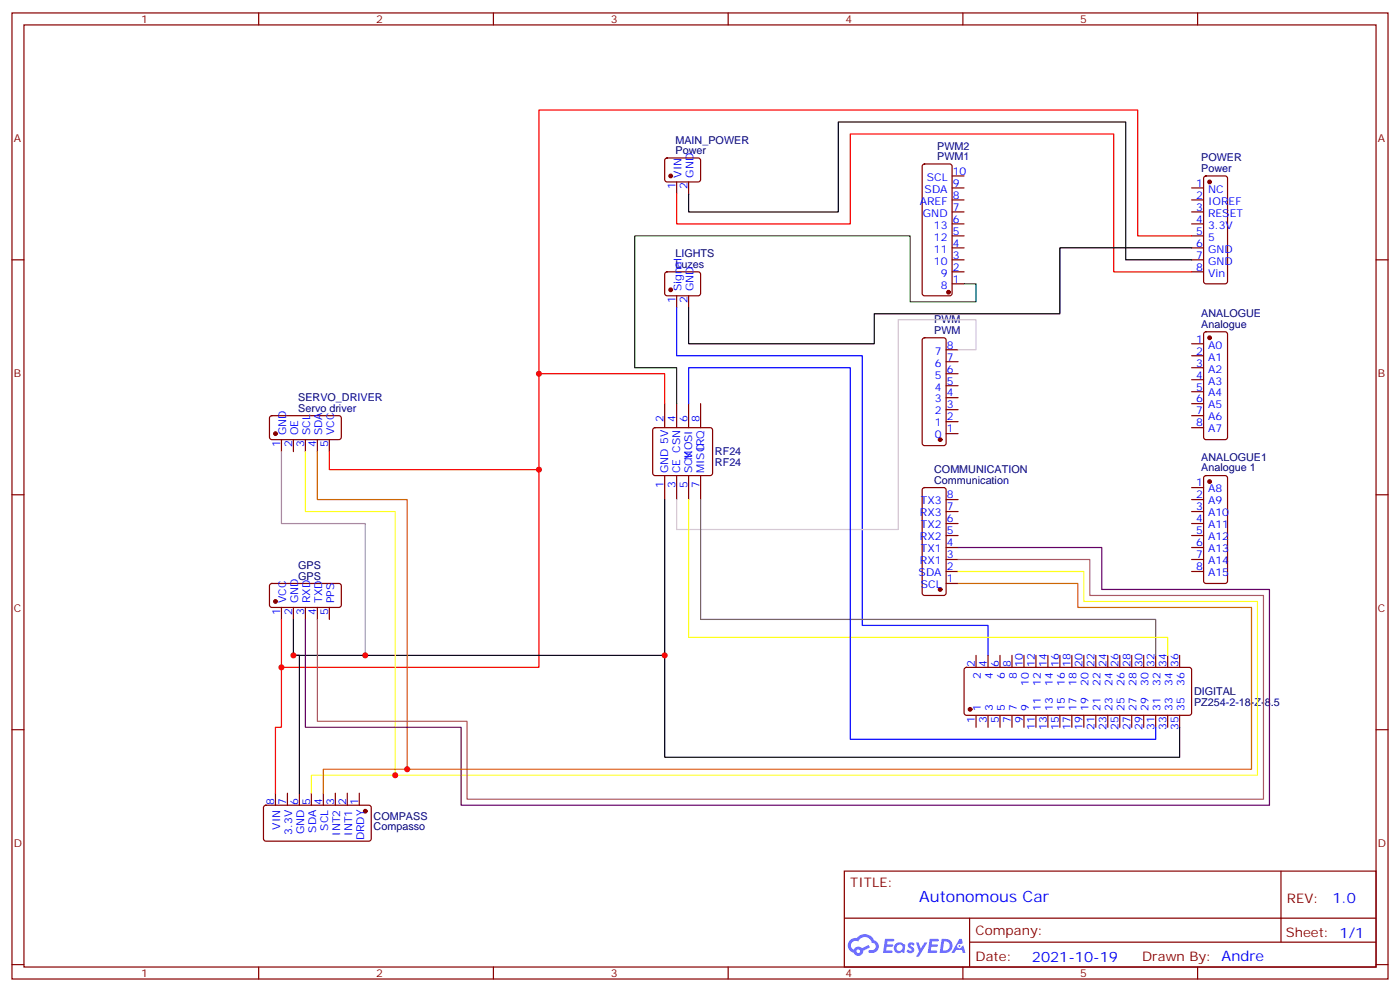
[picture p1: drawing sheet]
<svg xmlns="http://www.w3.org/2000/svg" width="412mm" height="292mm" viewBox="0 0 412 292" stroke-linecap="round" stroke-linejoin="round" font-family="sans-serif">
<g fill="none" stroke="#870000" stroke-width=".35">
<path d="M3.5 3.8h405.4v284.3h-405.4zM7.1 7.3h398.2v277.3h-398.2zM76.2 3.8v3.5M145.3 3.8v3.5M214.5 3.8v3.5M283.6 3.8v3.5M352.8 3.8v3.5M3.5 76.5h3.6M405.3 76.5h3.6M3.5 145.6h3.6M405.3 145.6h3.6M3.5 214.8h3.6"/>
<path d="M405.3 214.8h3.6M248.7 256.4h156.6v28.2h-156.6zM377.3 256.4v20.9M248.7 270.2h156.5M285.6 277.3h119.6M285.6 270.2v14.2M3.5 283.9h3.6M76.2 284.6v3.5M145.3 284.6v3.5M214.5 284.6v3.5M283.6 284.6v3.5M352.8 284.6v3.5"/>
<path d="M405.3 283.9h3.6"/>
</g>
<g fill="#5487ff">
<path d="M267.7 277.6a1.22 1.22 0 0 1 1.7 .2l-.4 .6a.47 .47 0 0 0-.3-.4 .47 .47 0 0 0-.5 .2l.1 .2a1.14 1.14 0 0 1 .8 1.8 1.14 1.14 0 0 1-1.9 0l-.2-.2 .5-.6 .7 .5a.29 .29 0 0 0 .3-.3 .29 .29 0 0 0-.2-.3 1.04 1.04 0 0 1-.6-1.7z"/>
<path d="M260.7 276.3h2.4l.3 .2-.2 .5-1.8 .1-.1 .8h1.5l.3 .4-.3 .4h-1.6l-.2 1.1h1.7l.2 .3-.2 .3-2.6 .1z"/>
<path d="M273.8 276.3h2.4l.3 .2-.1 .5-1.8 .1-.2 .8h1.6l.3 .4-.4 .4h-1.6l-.1 1.1h1.7l.2 .3-.2 .3-2.6 .1z"/>
<path d="M282.6 276.3h.7l.3 1.3-.6 .3a.69 .69 0 0 0-1 .3 .69 .69 0 0 0 .4 .9 .69 .69 0 0 0 .9-.6l.5-.2 .6 2.2h-.8l-.2-.9h-1.8l-.5 .9h-.8z"/>
<path d="M269.8 277.4h.8l.6 1.8 1.1-1.8h.9l-2.6 4.2h-.8l.9-1.5z"/>
<path d="M277.4 276.3l-.6 4.2h1.3a2.11 2.11 0 0 0 2.5-2.1 2.11 2.11 0 0 0-2.5-2.1zM278.1 277.1a1.39 1.39 0 0 1 1.7 1.4 1.39 1.39 0 0 1-1.8 1.3h-.3z"/>
<path d="M263.7 277.9a1.54 1.54 0 0 0-.1 2.2 1.54 1.54 0 0 0 2.2 .1l.6 .3 .3-2.3-.2-.3h-.4a1.49 1.49 0 0 0-2.4 0zM264 278.9a.94 .94 0 0 1 1.8 0 .94 .94 0 0 1-1.8 0z"/>
<path d="M250.4 276.7a2.18 2.18 0 0 0 1.1 3.7 1.44 1.44 0 0 0 1.6 .9 1.44 1.44 0 0 0 1.2-1.4l2-1.1-.5-.7-1.9 1a1.47 1.47 0 0 0-2.4 .4 1.39 1.39 0 0 1-.7-1.9 1.39 1.39 0 0 1 2-.5 2.12 2.12 0 0 1 2.2-1.3 2.12 2.12 0 0 1 1.9 1.7 1.14 1.14 0 0 1 1.1 1.4 1.14 1.14 0 0 1-1.7 .7 .43 .43 0 0 0-.5 .4 .43 .43 0 0 0 .4 .5 1.98 1.98 0 0 0 2.5-1.2 1.98 1.98 0 0 0-1.2-2.6 3.1 3.1 0 0 0-5.3-.6l-.9 .1zM252.3 280a.55 .55 0 0 1 1.1 0 .55 .55 0 0 1-1.1 0z"/>
<circle cx="282.6" cy="278.4" r=".26"/>
</g>
<g fill="none" stroke="#870000" stroke-width=".35">
<path d="M196 46.7l.5-.2 9.4 .1 .5 .6-.1 5.9-.6 .5-9.5-.1-.4-.7v-5.6zM199.3 53.6v3.5M202.8 53.6v3.5M271.9 48.5l.4-.2h7.5l.6 .4 .1 37.7-.3 .5-.4 .2h-7.5l-.5-.3-.2-.4v-37.4zM280.5 55.3h3.5M280.5 58.8h3.5M280.5 51.8h3.5M351 55.3h3.5M351 58.8h3.5M354.8 52l.4-.2h5.7l.5 .2 .2 .5v30.3l-.2 .5-.5 .2h-5.7l-.5-.2-.2-.5v-30.3zM280.5 62.4h3.5M280.5 65.9h3.5"/>
<path d="M280.5 69.4h3.5M280.5 73h3.5M280.5 76.5h3.5M351 62.4h3.5M351 65.9h3.5M351 69.4h3.5M351 73h3.5M351 76.5h3.5M196 80.2l.5-.2 9.4 .1 .5 .6-.1 5.9-.6 .5-9.5-.1-.4-.6v-5.7zM199.3 87.1v3.5M202.8 87.1v3.5M271.9 99.6l.4-.2h5.7l.5 .2 .2 .5v30.4l-.2 .5-.5 .2h-5.7l-.5-.3-.2-.4v-30.4z"/>
<path d="M280.5 80h3.5M280.5 83.5h3.5M351 80h3.5M354.8 97.9l.4-.3h5.7l.5 .3 .2 .5v30.3l-.2 .5-.5 .2h-5.7l-.5-.2-.2-.5v-30.3zM195.8 118.8v7.1M199.3 118.8v7.1M202.8 118.8v7.1M206.4 118.8v7.1M278.7 117.1h3.5M278.7 113.5h3.5M278.7 110h3.5M278.7 106.5h3.5"/>
<path d="M278.7 102.9h3.5M351 101.2h3.5M351 104.7h3.5M351 108.2h3.5M351 111.8h3.5M351 115.3h3.5M351 118.8h3.5M79.6 122.5l.5-.2 20 .1 .4 .6v6l-.7 .4-20-.1-.4-.6v-5.7zM82.9 129.4v3.5M86.4 129.4v3.5M90 129.4v3.5M93.5 129.4v3.5"/>
<path d="M97 129.4v3.5M192.5 126.1l.5-.2h16.2l.5 .2 .2 .5v12.7l-.2 .5-.5 .2h-16.2l-.5-.3-.2-.4v-12.7zM195.8 140v7M199.3 140v7M202.8 140v7M206.4 140v7M278.7 127.6h3.5M278.7 124.1h3.5M278.7 120.6h3.5M351 122.3h3.5M351 125.9h3.5M271.9 143.7l.4-.2h5.7l.5 .2 .2 .5v30.4l-.2 .5-.5 .2h-5.7l-.5-.3-.2-.4v-30.4z"/>
<path d="M278.7 147h3.5M278.7 150.6h3.5M278.7 154.1h3.5M278.7 157.6h3.5M351 143.5h3.5M351 147h3.5M351 150.6h3.5M351 154.1h3.5M351 157.6h3.5M354.8 140.2l.4-.2h5.7l.5 .2 .2 .5v30.3l-.2 .5-.5 .2h-5.7l-.5-.2-.2-.5v-30.3zM79.6 171.9l.5-.2 20 .1 .4 .6v6l-.7 .4-20-.1-.4-.6v-5.7zM82.9 178.8v3.5"/>
<path d="M86.4 178.8v3.5M90 178.8v3.5M93.5 178.8v3.5M97 178.8v3.5M278.7 161.1h3.5M278.7 164.7h3.5M278.7 168.2h3.5M278.7 171.7h3.5M351 161.1h3.5M351 164.7h3.5M351 168.2h3.5M284.2 196.6l.5-.2h65.6l.5 .2 .2 .5v12.7l-.2 .5-.5 .2h-65.6l-.5-.2-.2-.5v-12.7z"/>
<path d="M287.5 192.9v3.5M291 192.9v3.5M294.6 192.9v3.5M298.1 192.9v3.5M301.6 192.9v3.5M305.2 192.9v3.5M308.7 192.9v3.5M312.2 192.9v3.5M315.7 192.9v3.5M319.3 192.9v3.5M322.8 192.9v3.5M326.3 192.9v3.5"/>
<path d="M329.8 192.9v3.5M333.4 192.9v3.5M336.9 192.9v3.5M340.4 192.9v3.5M344 192.9v3.5M347.5 192.9v3.5M287.5 210.5v3.6M291 210.5v3.6M294.6 210.5v3.6M298.1 210.5v3.6M301.6 210.5v3.6M305.2 210.5v3.6"/>
<path d="M308.7 210.5v3.6M312.2 210.5v3.6M315.7 210.5v3.6M319.3 210.5v3.6M322.8 210.5v3.6M326.3 210.5v3.6M329.8 210.5v3.6M333.4 210.5v3.6M336.9 210.5v3.6M340.4 210.5v3.6M344 210.5v3.6M347.5 210.5v3.6"/>
<path d="M77.8 237.2l.5-.2 30.6 .1 .5 .6-.1 9.4-.6 .5-30.7-.1-.4-.6v-9.2zM81.1 233.5v3.5M84.7 233.5v3.5M88.2 233.5v3.5M91.7 233.5v3.5M95.2 233.5v3.5M98.8 233.5v3.5M102.3 233.5v3.5M105.8 233.5v3.5"/>
</g>
<g fill="#870000" stroke="#870000" stroke-width=".35">
<circle cx="356.3" cy="53.6" r=".53"/>
<circle cx="356.3" cy="99.4" r=".53"/>
<circle cx="356.3" cy="141.7" r=".53"/>
<circle cx="276.9" cy="129.4" r=".53"/>
<circle cx="276.9" cy="173.5" r=".53"/>
<circle cx="279.4" cy="86" r=".53"/>
<circle cx="197.6" cy="51.8" r=".53"/>
<circle cx="197.6" cy="85.3" r=".53"/>
<circle cx="81.1" cy="127.6" r=".53"/>
<circle cx="81.1" cy="177" r=".53"/>
<circle cx="107.6" cy="238.8" r=".53"/>
<circle cx="285.7" cy="208.8" r=".53"/>
</g>
<path d="M202.8 57.1v5.3h44.1v-26.5h84.7v40.6h19.4M351 73h-38.8v19.4h-54.7v8.8h-54.7v-10.6M195.8 147v75.9h151.7v-8.8M86.4 182.3v10.6h109.4M86.4 192.9h1.8v40.6" fill="none" stroke="#000" stroke-width=".35"/>
<path d="M199.3 57.1v8.8h51.2v-26.5h77.6v40.6h22.9M351 69.4h-15.9v-37h-176.4v77.6h37.1v8.8M158.7 110v86.4h-75.8v-14.1M97 132.9v5.3h61.7M82.9 196.4v17.7h-1.8v19.4" fill="none" stroke="#f00" stroke-width=".35"/>
<path d="M199.3 90.6v14.1h54.7v79.4h37v8.8M202.8 118.8v-10.6h47.7v109.4h89.9v-3.5" fill="none" stroke="#00f" stroke-width=".35"/>
<path d="M284 83.5h3.5v5.3h-19.4v-19.4h-81.1v38.8h12.3v10.6" fill="none" stroke="#008700" stroke-width=".35"/>
<path d="M282.2 102.9h5.3v-8.8h-22.9v61.8h-65.3v-8.9" fill="none" stroke="#ccc" stroke-width=".35"/>
<path d="M82.9 132.9v21.2h24.7v38.8" fill="none" stroke="#999" stroke-width=".35"/>
<path d="M90 132.9v17.7h26.4v77.6M282.2 168.2h37.1v8.8h51.1v51.2h-278.7v5.3" fill="none" stroke="#ff3" stroke-width=".35"/>
<path d="M93.5 132.9v14.1h26.4v79.4M282.2 171.7h35.3v7.1h51.2v47.6h-273.5v7.1" fill="none" stroke="#c60" stroke-width=".35"/>
<path d="M206.4 147v35.3h134v10.6" fill="none" stroke="#666" stroke-width=".35"/>
<path d="M202.8 147v40.6h141.2v5.3" fill="none" stroke="#ff0" stroke-width=".35"/>
<path d="M282.2 161.1h42.4v12.4h49.3v63.5h-238.1v-22.9h-45.8v-31.8" fill="none" stroke="#606" stroke-width=".35"/>
<path d="M282.2 164.7h38.8v10.6h51.2v59.9h-234.6v-22.9h-44.1v-30" fill="none" stroke="#966" stroke-width=".35"/>
<g fill="#c00">
<circle cx="158.8" cy="110" r=".88"/>
<circle cx="195.8" cy="192.9" r=".88"/>
<circle cx="82.9" cy="196.4" r=".88"/>
<circle cx="86.4" cy="192.9" r=".88"/>
<circle cx="107.6" cy="192.9" r=".88"/>
<circle cx="158.8" cy="138.2" r=".88"/>
<circle cx="116.4" cy="228.2" r=".88"/>
<circle cx="119.9" cy="226.4" r=".88"/>
</g>
<text font-size="4.6" fill="#00f" x="270.8" y="265.4">Autonomous Car</text>
<g font-size="4.2" fill="#00f">
<text x="392.5" y="265.7">1.0</text>
<text x="304" y="283">2021-10-19</text>
</g>
<g font-size="3.9" fill="#800">
<text x="250.5" y="261">TITLE:</text>
<text x="379.1" y="265.7">REV:</text>
<text x="287.4" y="275.2">Company:</text>
<text x="378.7" y="275.8">Sheet: 1/1</text>
<text x="287.4" y="282.9">Date:</text>
<text x="336.4" y="282.9">Drawn By: Andre</text>
</g>
<g font-size="3.2" fill="#800">
<text x="41.6" y="6.8">1</text>
<text x="110.8" y="6.8">2</text>
<text x="179.9" y="6.8">3</text>
<text x="249.1" y="6.8">4</text>
<text x="318.2" y="6.8">5</text>
<text x="4.1" y="41.9">A</text>
<text x="405.9" y="41.9">A</text>
<text x="4.1" y="111.1">B</text>
<text x="405.9" y="111.1">B</text>
<text x="4.1" y="180.2">C</text>
<text x="405.9" y="180.2">C</text>
<text x="4.1" y="249.3">D</text>
<text x="405.9" y="249.3">D</text>
<text x="41.6" y="287.6">1</text>
<text x="110.8" y="287.6">2</text>
<text x="179.9" y="287.6">3</text>
<text x="249.1" y="287.6">4</text>
<text x="318.2" y="287.6">5</text>
</g>
<g font-size="3.2" fill="#000080">
<text x="199" y="45.4">Power</text>
<text x="199" y="42.3">MAIN_POWER</text>
<text x="276.1" y="47.2">PWM1</text>
<text x="276.1" y="44">PWM2</text>
<text x="353.9" y="47.4">POWER</text>
<text x="353.8" y="50.6">Power</text>
<text x="199" y="75.8">LIGHTS</text>
<text x="199" y="79">Luzes</text>
<text x="275.2" y="95.2">PWM</text>
<text x="353.9" y="93.2">ANALOGUE</text>
<text x="275.2" y="98.4">PWM</text>
<text x="353.8" y="96.4">Analogue</text>
<text x="87.9" y="118.1">SERVO_DRIVER</text>
<text x="87.9" y="121.3">Servo driver</text>
<text x="210.6" y="137.2">RF24</text>
<text x="210.6" y="134">RF24</text>
<text x="353.9" y="135.6">ANALOGUE1</text>
<text x="275.2" y="142.5">Communication</text>
<text x="275.2" y="139.3">COMMUNICATION</text>
<text x="353.8" y="138.7">Analogue 1</text>
<text x="87.9" y="167.5">GPS</text>
<text x="87.9" y="170.7">GPS</text>
<text x="351.7" y="207.7">PZ254-2-18-Z-8.5</text>
<text x="351.7" y="204.5">DIGITAL</text>
<text x="110.1" y="244.4">Compasso</text>
<text x="110.1" y="241.2">COMPASS</text>
</g>
<g font-size="3.2" fill="#00f">
<text x="200.7" y="52.2" transform="rotate(-90 200.7 52.2)">VIN</text>
<text x="204.3" y="52.2" transform="rotate(-90 204.3 52.2)">GND</text>
<text x="273" y="53.2">SCL</text>
<text x="280.6" y="51.4">10</text>
<text x="199" y="55.7" transform="rotate(-90 199 55.7)">1</text>
<text x="202.5" y="55.7" transform="rotate(-90 202.5 55.7)">2</text>
<text x="272.4" y="56.7">SDA</text>
<text x="280.6" y="58.5">8</text>
<text x="280.6" y="55">9</text>
<text x="352.3" y="55">1</text>
<text x="352.3" y="58.5">2</text>
<text x="355.8" y="56.7">NC</text>
<text x="270.9" y="60.3">AREF</text>
<text x="271.9" y="63.8">GND</text>
<text x="280.6" y="65.5">6</text>
<text x="280.6" y="62">7</text>
<text x="352.3" y="62">3</text>
<text x="352.3" y="65.5">4</text>
<text x="355.8" y="60.3">IOREF</text>
<text x="355.8" y="63.8">RESET</text>
<text x="275.1" y="70.8">12</text>
<text x="275.1" y="67.3">13</text>
<text x="280.6" y="69.1">5</text>
<text x="352.3" y="69.1">5</text>
<text x="355.8" y="67.3">3.3V</text>
<text x="355.8" y="70.8">5</text>
<text x="275.1" y="77.9">10</text>
<text x="275.1" y="74.4">11</text>
<text x="280.6" y="76.1">3</text>
<text x="280.6" y="72.6">4</text>
<text x="352.3" y="72.6">6</text>
<text x="352.3" y="76.1">7</text>
<text x="355.8" y="74.4">GND</text>
<text x="355.8" y="77.9">GND</text>
<text x="277.1" y="81.4">9</text>
<text x="280.6" y="83.2">1</text>
<text x="280.6" y="79.7">2</text>
<text x="352.3" y="79.7">8</text>
<text x="355.8" y="81.4">Vin</text>
<text x="199" y="89.3" transform="rotate(-90 199 89.3)">1</text>
<text x="200.7" y="85.8" transform="rotate(-90 200.7 85.8)">Signal</text>
<text x="202.5" y="89.3" transform="rotate(-90 202.5 89.3)">2</text>
<text x="204.3" y="85.8" transform="rotate(-90 204.3 85.8)">GND</text>
<text x="277.1" y="84.9">8</text>
<text x="352.3" y="100.8">1</text>
<text x="275.4" y="107.9">6</text>
<text x="275.4" y="104.4">7</text>
<text x="278.9" y="106.1">7</text>
<text x="278.9" y="102.6">8</text>
<text x="352.3" y="104.4">2</text>
<text x="352.3" y="107.9">3</text>
<text x="355.8" y="102.6">A0</text>
<text x="355.8" y="106.1">A1</text>
<text x="275.4" y="111.4">5</text>
<text x="278.9" y="113.2">5</text>
<text x="278.9" y="109.6">6</text>
<text x="352.3" y="111.4">4</text>
<text x="355.8" y="109.6">A2</text>
<text x="355.8" y="113.2">A3</text>
<text x="275.4" y="118.5">3</text>
<text x="275.4" y="114.9">4</text>
<text x="278.9" y="116.7">4</text>
<text x="352.3" y="114.9">5</text>
<text x="352.3" y="118.5">6</text>
<text x="355.8" y="116.7">A4</text>
<text x="195.4" y="124.1" transform="rotate(-90 195.4 124.1)">2</text>
<text x="199" y="124.1" transform="rotate(-90 199 124.1)">4</text>
<text x="202.5" y="124.1" transform="rotate(-90 202.5 124.1)">6</text>
<text x="206" y="124.1" transform="rotate(-90 206 124.1)">8</text>
<text x="275.4" y="125.5">1</text>
<text x="275.4" y="122">2</text>
<text x="278.9" y="123.8">2</text>
<text x="278.9" y="120.2">3</text>
<text x="352.3" y="122">7</text>
<text x="352.3" y="125.5">8</text>
<text x="355.8" y="120.2">A5</text>
<text x="355.8" y="123.8">A6</text>
<text x="82.5" y="131.6" transform="rotate(-90 82.5 131.6)">1</text>
<text x="84.3" y="128.1" transform="rotate(-90 84.3 128.1)">GND</text>
<text x="86.1" y="131.6" transform="rotate(-90 86.1 131.6)">2</text>
<text x="87.8" y="128.1" transform="rotate(-90 87.8 128.1)">OE</text>
<text x="89.6" y="131.6" transform="rotate(-90 89.6 131.6)">3</text>
<text x="91.4" y="128.1" transform="rotate(-90 91.4 128.1)">SCL</text>
<text x="93.1" y="131.6" transform="rotate(-90 93.1 131.6)">4</text>
<text x="94.9" y="128.1" transform="rotate(-90 94.9 128.1)">SDA</text>
<text x="96.7" y="131.6" transform="rotate(-90 96.7 131.6)">5</text>
<text x="98.4" y="128.1" transform="rotate(-90 98.4 128.1)">VCC</text>
<text x="275.4" y="129">0</text>
<text x="278.9" y="127.3">1</text>
<text x="355.8" y="127.3">A7</text>
<text x="203.9" y="135.3" transform="rotate(-90 203.9 135.3)">MOSI</text>
<text x="207.4" y="132.6" transform="rotate(-90 207.4 132.6)">IRQ</text>
<text x="195.4" y="143.8" transform="rotate(-90 195.4 143.8)">1</text>
<text x="196.8" y="139.3" transform="rotate(-90 196.8 139.3)">GND 5V</text>
<text x="199" y="143.8" transform="rotate(-90 199 143.8)">3</text>
<text x="200.4" y="139.3" transform="rotate(-90 200.4 139.3)">CE CSN</text>
<text x="202.5" y="143.8" transform="rotate(-90 202.5 143.8)">5</text>
<text x="203.9" y="139.3" transform="rotate(-90 203.9 139.3)">SCK</text>
<text x="206" y="143.8" transform="rotate(-90 206 143.8)">7</text>
<text x="207.4" y="139.3" transform="rotate(-90 207.4 139.3)">MISO</text>
<text x="352.3" y="143.2">1</text>
<text x="271.2" y="148.4">TX3</text>
<text x="278.9" y="146.7">8</text>
<text x="352.3" y="146.7">2</text>
<text x="355.8" y="144.9">A8</text>
<text x="355.8" y="148.4">A9</text>
<text x="271" y="152">RX3</text>
<text x="271.2" y="155.5">TX2</text>
<text x="278.9" y="153.7">6</text>
<text x="278.9" y="150.2">7</text>
<text x="352.3" y="150.2">3</text>
<text x="352.3" y="153.7">4</text>
<text x="355.8" y="152">A10</text>
<text x="355.8" y="155.5">A11</text>
<text x="271" y="159">RX2</text>
<text x="278.9" y="160.8">4</text>
<text x="278.9" y="157.3">5</text>
<text x="352.3" y="157.3">5</text>
<text x="352.3" y="160.8">6</text>
<text x="355.8" y="159">A12</text>
<text x="271" y="166.1">RX1</text>
<text x="271.2" y="162.6">TX1</text>
<text x="278.9" y="167.9">2</text>
<text x="278.9" y="164.3">3</text>
<text x="352.3" y="164.3">7</text>
<text x="352.3" y="167.9">8</text>
<text x="355.8" y="162.6">A13</text>
<text x="355.8" y="166.1">A14</text>
<text x="270.6" y="169.6">SDA</text>
<text x="271.2" y="173.1">SCL</text>
<text x="278.9" y="171.4">1</text>
<text x="355.8" y="169.6">A15</text>
<text x="84.3" y="177.5" transform="rotate(-90 84.3 177.5)">VCC</text>
<text x="87.8" y="177.5" transform="rotate(-90 87.8 177.5)">GND</text>
<text x="91.4" y="177.5" transform="rotate(-90 91.4 177.5)">RXD</text>
<text x="94.9" y="177.5" transform="rotate(-90 94.9 177.5)">TXD</text>
<text x="98.4" y="177.5" transform="rotate(-90 98.4 177.5)">PPS</text>
<text x="82.5" y="181" transform="rotate(-90 82.5 181)">1</text>
<text x="86.1" y="181" transform="rotate(-90 86.1 181)">2</text>
<text x="89.6" y="181" transform="rotate(-90 89.6 181)">3</text>
<text x="93.1" y="181" transform="rotate(-90 93.1 181)">4</text>
<text x="96.7" y="181" transform="rotate(-90 96.7 181)">5</text>
<text x="287.2" y="196.3" transform="rotate(-90 287.2 196.3)">2</text>
<text x="290.7" y="196.3" transform="rotate(-90 290.7 196.3)">4</text>
<text x="294.2" y="196.3" transform="rotate(-90 294.2 196.3)">6</text>
<text x="297.7" y="196.3" transform="rotate(-90 297.7 196.3)">8</text>
<text x="301.3" y="196.3" transform="rotate(-90 301.3 196.3)">10</text>
<text x="304.8" y="196.3" transform="rotate(-90 304.8 196.3)">12</text>
<text x="308.3" y="196.3" transform="rotate(-90 308.3 196.3)">14</text>
<text x="311.9" y="196.3" transform="rotate(-90 311.9 196.3)">16</text>
<text x="315.4" y="196.3" transform="rotate(-90 315.4 196.3)">18</text>
<text x="318.9" y="196.3" transform="rotate(-90 318.9 196.3)">20</text>
<text x="322.4" y="196.3" transform="rotate(-90 322.4 196.3)">22</text>
<text x="326" y="196.3" transform="rotate(-90 326 196.3)">24</text>
<text x="329.5" y="196.3" transform="rotate(-90 329.5 196.3)">26</text>
<text x="333" y="196.3" transform="rotate(-90 333 196.3)">28</text>
<text x="336.5" y="196.3" transform="rotate(-90 336.5 196.3)">30</text>
<text x="340.1" y="196.3" transform="rotate(-90 340.1 196.3)">32</text>
<text x="343.6" y="196.3" transform="rotate(-90 343.6 196.3)">34</text>
<text x="347.1" y="196.3" transform="rotate(-90 347.1 196.3)">36</text>
<text x="288.9" y="199.7" transform="rotate(-90 288.9 199.7)">2</text>
<text x="292.5" y="199.7" transform="rotate(-90 292.5 199.7)">4</text>
<text x="296" y="199.7" transform="rotate(-90 296 199.7)">6</text>
<text x="299.5" y="199.7" transform="rotate(-90 299.5 199.7)">8</text>
<text x="303" y="201.8" transform="rotate(-90 303 201.8)">10</text>
<text x="306.6" y="201.8" transform="rotate(-90 306.6 201.8)">12</text>
<text x="310.1" y="201.8" transform="rotate(-90 310.1 201.8)">14</text>
<text x="313.6" y="201.8" transform="rotate(-90 313.6 201.8)">16</text>
<text x="317.1" y="201.8" transform="rotate(-90 317.1 201.8)">18</text>
<text x="320.7" y="201.8" transform="rotate(-90 320.7 201.8)">20</text>
<text x="324.2" y="201.8" transform="rotate(-90 324.2 201.8)">22</text>
<text x="327.7" y="201.8" transform="rotate(-90 327.7 201.8)">24</text>
<text x="331.3" y="201.8" transform="rotate(-90 331.3 201.8)">26</text>
<text x="334.8" y="201.8" transform="rotate(-90 334.8 201.8)">28</text>
<text x="338.3" y="201.8" transform="rotate(-90 338.3 201.8)">30</text>
<text x="341.8" y="201.8" transform="rotate(-90 341.8 201.8)">32</text>
<text x="345.4" y="201.8" transform="rotate(-90 345.4 201.8)">34</text>
<text x="348.9" y="201.8" transform="rotate(-90 348.9 201.8)">36</text>
<text x="288.9" y="209.2" transform="rotate(-90 288.9 209.2)">1</text>
<text x="292.5" y="209.2" transform="rotate(-90 292.5 209.2)">3</text>
<text x="296" y="209.2" transform="rotate(-90 296 209.2)">5</text>
<text x="299.5" y="209.2" transform="rotate(-90 299.5 209.2)">7</text>
<text x="303" y="209.2" transform="rotate(-90 303 209.2)">9</text>
<text x="306.6" y="209.2" transform="rotate(-90 306.6 209.2)">11</text>
<text x="310.1" y="209.2" transform="rotate(-90 310.1 209.2)">13</text>
<text x="313.6" y="209.2" transform="rotate(-90 313.6 209.2)">15</text>
<text x="317.1" y="209.2" transform="rotate(-90 317.1 209.2)">17</text>
<text x="320.7" y="209.2" transform="rotate(-90 320.7 209.2)">19</text>
<text x="324.2" y="209.2" transform="rotate(-90 324.2 209.2)">21</text>
<text x="327.7" y="209.2" transform="rotate(-90 327.7 209.2)">23</text>
<text x="331.3" y="209.2" transform="rotate(-90 331.3 209.2)">25</text>
<text x="334.8" y="209.2" transform="rotate(-90 334.8 209.2)">27</text>
<text x="338.3" y="209.2" transform="rotate(-90 338.3 209.2)">29</text>
<text x="341.8" y="209.2" transform="rotate(-90 341.8 209.2)">31</text>
<text x="345.4" y="209.2" transform="rotate(-90 345.4 209.2)">33</text>
<text x="348.9" y="209.2" transform="rotate(-90 348.9 209.2)">35</text>
<text x="287.2" y="212.7" transform="rotate(-90 287.2 212.7)">1</text>
<text x="290.7" y="212.7" transform="rotate(-90 290.7 212.7)">3</text>
<text x="294.2" y="212.7" transform="rotate(-90 294.2 212.7)">5</text>
<text x="297.7" y="212.7" transform="rotate(-90 297.7 212.7)">7</text>
<text x="301.3" y="212.7" transform="rotate(-90 301.3 212.7)">9</text>
<text x="304.8" y="214.7" transform="rotate(-90 304.8 214.7)">11</text>
<text x="308.3" y="214.7" transform="rotate(-90 308.3 214.7)">13</text>
<text x="311.9" y="214.7" transform="rotate(-90 311.9 214.7)">15</text>
<text x="315.4" y="214.7" transform="rotate(-90 315.4 214.7)">17</text>
<text x="318.9" y="214.7" transform="rotate(-90 318.9 214.7)">19</text>
<text x="322.4" y="214.7" transform="rotate(-90 322.4 214.7)">21</text>
<text x="326" y="214.7" transform="rotate(-90 326 214.7)">23</text>
<text x="329.5" y="214.7" transform="rotate(-90 329.5 214.7)">25</text>
<text x="333" y="214.7" transform="rotate(-90 333 214.7)">27</text>
<text x="336.5" y="214.7" transform="rotate(-90 336.5 214.7)">29</text>
<text x="340.1" y="214.7" transform="rotate(-90 340.1 214.7)">31</text>
<text x="343.6" y="214.7" transform="rotate(-90 343.6 214.7)">33</text>
<text x="347.1" y="214.7" transform="rotate(-90 347.1 214.7)">35</text>
<text x="80.8" y="236.8" transform="rotate(-90 80.8 236.8)">8</text>
<text x="84.3" y="236.8" transform="rotate(-90 84.3 236.8)">7</text>
<text x="87.8" y="236.8" transform="rotate(-90 87.8 236.8)">6</text>
<text x="91.4" y="236.8" transform="rotate(-90 91.4 236.8)">5</text>
<text x="94.9" y="236.8" transform="rotate(-90 94.9 236.8)">4</text>
<text x="98.4" y="236.8" transform="rotate(-90 98.4 236.8)">3</text>
<text x="102" y="236.8" transform="rotate(-90 102 236.8)">2</text>
<text x="105.5" y="236.8" transform="rotate(-90 105.5 236.8)">1</text>
<text x="82.5" y="244.2" transform="rotate(-90 82.5 244.2)">VIN</text>
<text x="86.1" y="245.7" transform="rotate(-90 86.1 245.7)">3.3V</text>
<text x="89.6" y="245.6" transform="rotate(-90 89.6 245.6)">GND</text>
<text x="93.1" y="245.1" transform="rotate(-90 93.1 245.1)">SDA</text>
<text x="96.7" y="244.5" transform="rotate(-90 96.7 244.5)">SCL</text>
<text x="100.2" y="246" transform="rotate(-90 100.2 246)">INT2</text>
<text x="103.7" y="246" transform="rotate(-90 103.7 246)">INT1</text>
<text x="107.2" y="247.4" transform="rotate(-90 107.2 247.4)">DRDY</text>
</g>
</svg>
